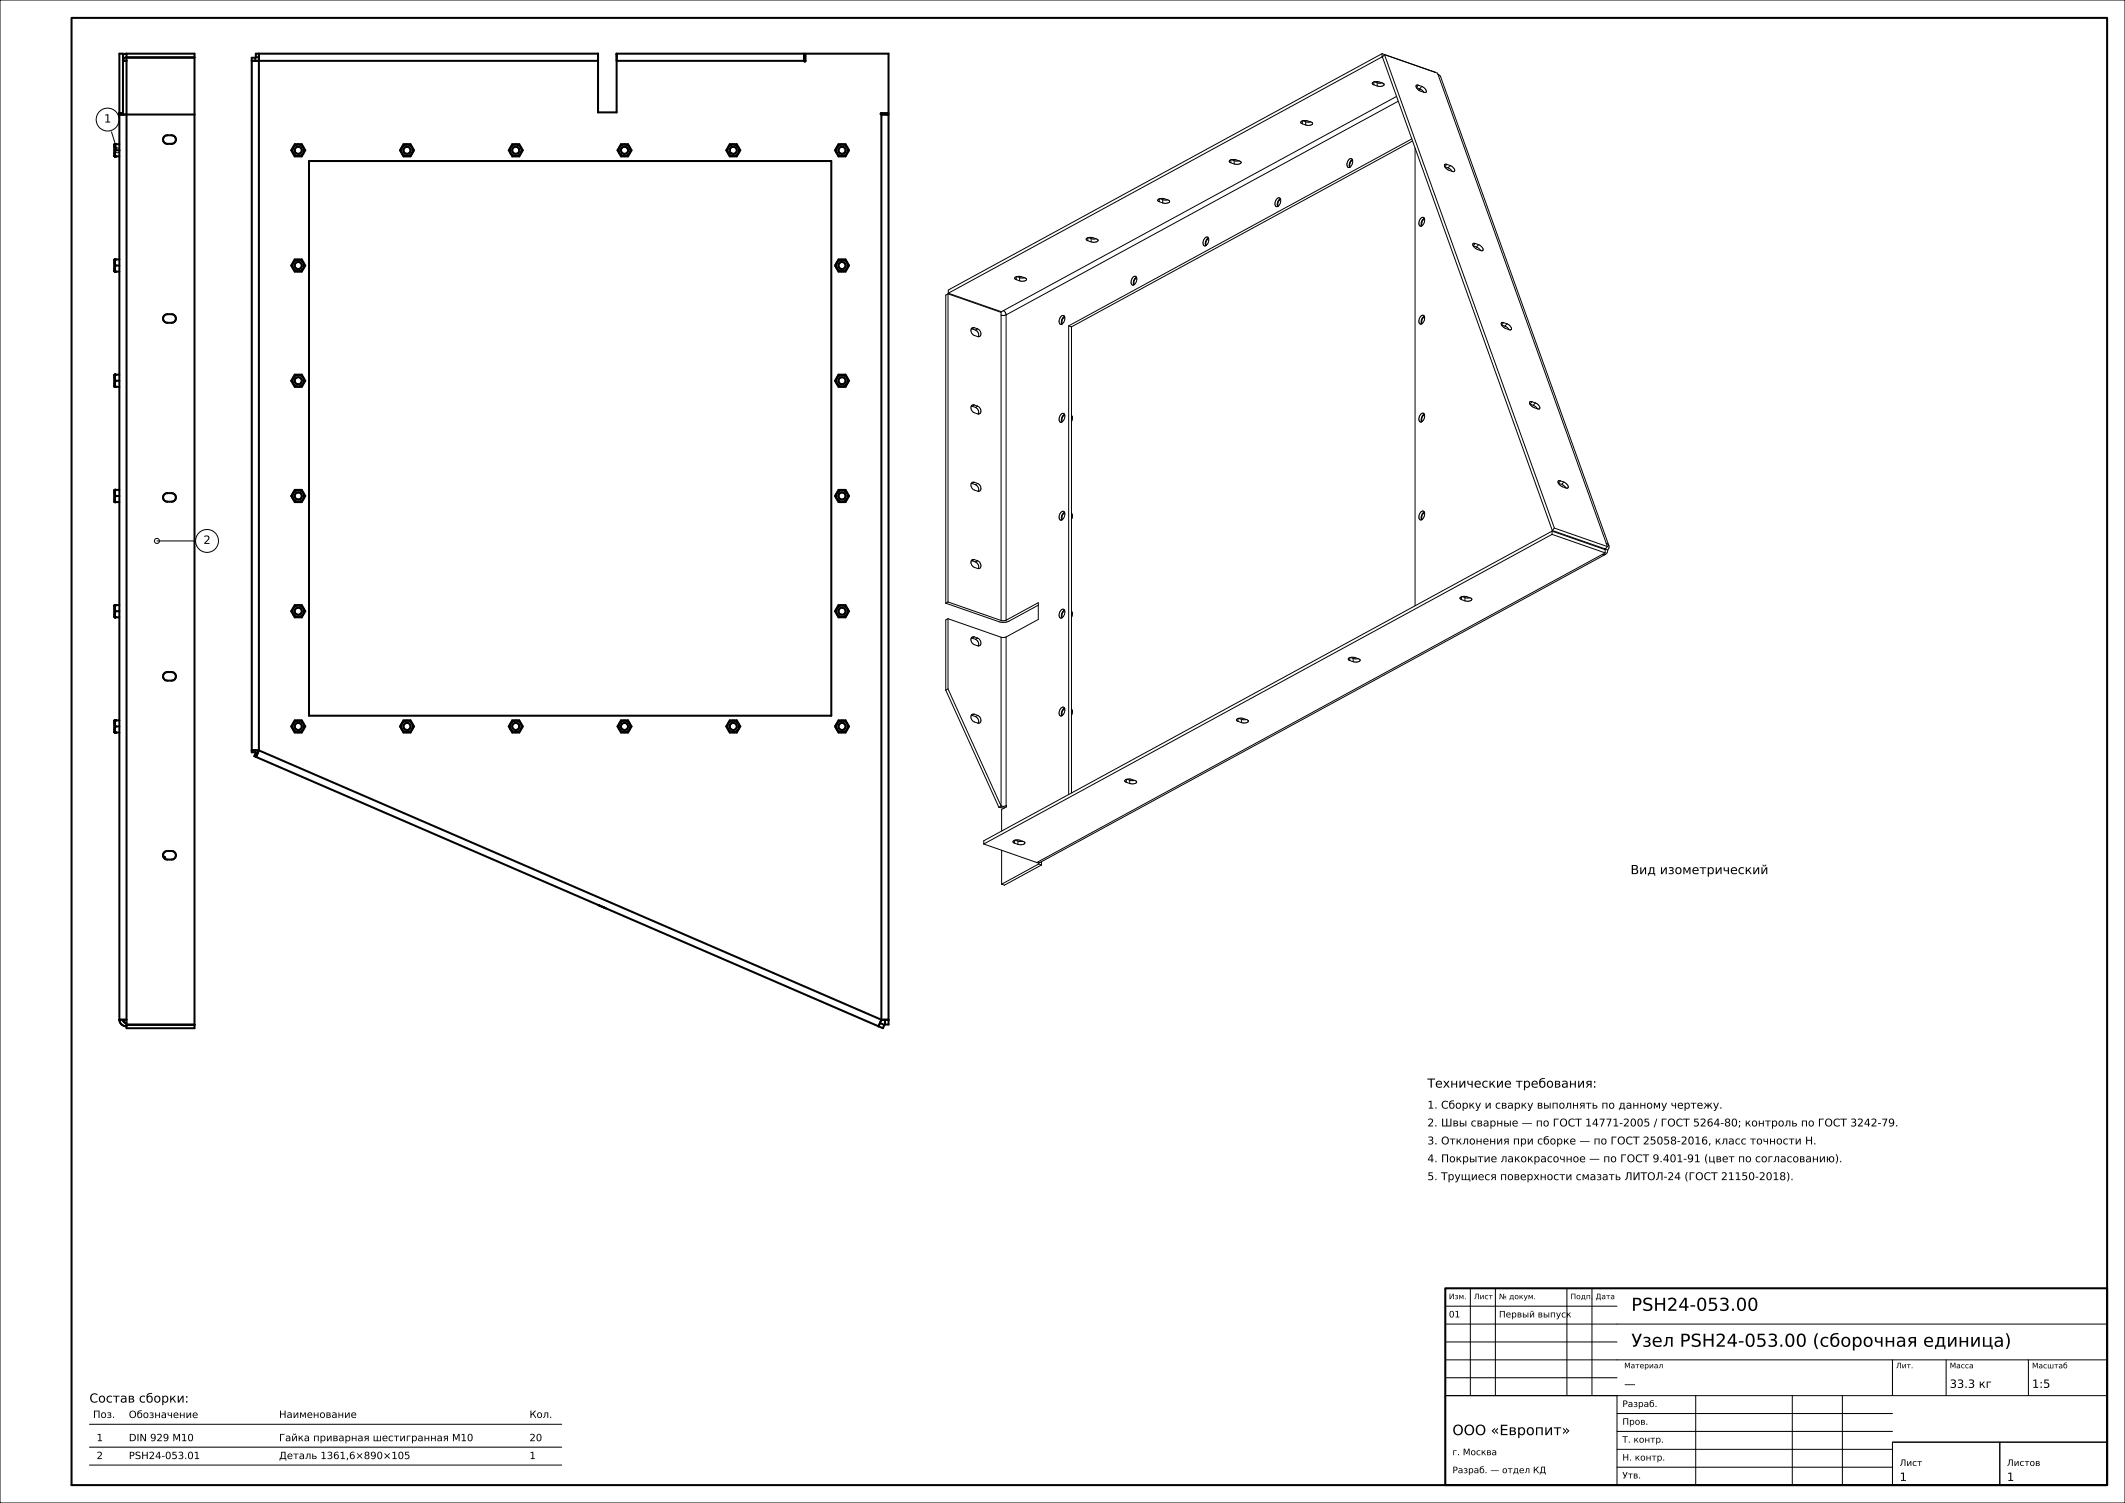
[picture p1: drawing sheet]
<svg xmlns="http://www.w3.org/2000/svg" width="594mm" height="420mm" viewBox="0 0 594 420" stroke-linecap="round" stroke-linejoin="round" font-family="sans-serif">
<g fill="none" stroke="#000" stroke-width=".28">
<path d="M0 0h594v420h-594zM386.3 15l15.5 5.4 .2 .4M386.3 15.9l-121.2 66M386.3 15.9h.1M386.3 15v.9M386.3 15l-121.2 66v.9M386.4 15.9l47.5 132.3M386.4 15.9l.6-.6 47.5 132.3M31.2 36.8l1.6 5.2M364 34.6l-.4-.3a1.14 1.14 0 0 1 1.7-.6l1.6 .7a1.14 1.14 0 0 1-1.6 .6l-.3-.1M364 34.6l1 .3M364 33.8v.8"/>
<path d="M364.2 33.7l.8 .3M365 34l1.3 .1M365 34v.9M384 22.9l1.2-.1 1.7 .7a1.14 1.14 0 0 1-1.6 .6l-.3-.1M384 22.9l-.4 .4 .4 .4M384 23.7l1 .3M384 22.9v.8M384.2 22.9l.8 .2M385 23.1l1.3 .1M385 23.1v.9M390.4 26.9l-109.9 59.9M390.9 28.3l-109.7 59.7"/>
<path d="M394.6 38.8l-95.9 52.3M394.9 39.4l-95.4 51.9M396.5 23.8h-.5a1.23 1.23 0 0 0 1.1 1.7l1.4 .3a1.23 1.23 0 0 0-1.1-1.7M396.5 23.8l.9 .3M396.5 23.8l-.6 .7 1 .3M396.9 24.8l1.1 1M397.1 24.9l-.5 .3M397.4 24.1l-.5 .7M401.2 20.2h.1M402 20.8l.7 .7 47 131M402 20.8l47 131M324 55.6l1.3-.1 1.6 .7a1.14 1.14 0 0 1-1.6 .6l-.3-.1"/>
<path d="M324 55.6l-.4 .4 .5 .4M324.1 56.4l.9 .3M324.1 55.6v.8M324.2 55.5l.8 .3M325 55.8h1.4M325 55.8v.9M344 44.7l1.3-.1 1.6 .7a1.14 1.14 0 0 1-1.6 .6l-.3-.1M344 44.7l-.4 .4 .4 .4M344 45.5l1 .3M344 44.7v.8M344.2 44.6l.8 .3M345 44.9h1.4"/>
<path d="M345 44.9v.9M357 55.5l.6-.2a1.52 1.52 0 0 1-.8 2.4 1.51 1.51 0 0 1 .2-2.2zM357.9 55.6a1.77 1.77 0 0 0-.7 2.1M358 55.8a1.3 1.3 0 0 0-.7 1.8M377.1 44.5l.6-.2a1.52 1.52 0 0 1-.8 2.5 1.51 1.51 0 0 1 .2-2.3zM378 44.6a1.77 1.77 0 0 0-.7 2.2M378.1 44.8a1.3 1.3 0 0 0-.6 1.8M395.6 41.4v127.9M404.4 45.9h-.5a1.23 1.23 0 0 0 1.1 1.7l1 .3M404.4 45.9l1 .4M404.4 45.9l-.5 .7 .9 .3M404.8 46.9l1.1 1"/>
<path d="M405.4 46.3a1.37 1.37 0 0 1 1.1 1.6h-.5M405.4 46.3l-.6 .6M284.1 78.1l-.4-.2a1.14 1.14 0 0 1 1.6-.6l1.6 .7a1.14 1.14 0 0 1-1.6 .6l-.3-.1M284.1 78.1l.9 .4M284.1 77.3v.8M284.2 77.3l.8 .3M285 77.6h1.4M285 77.6v.9M304.1 67.3l-.5-.3a1.14 1.14 0 0 1 1.7-.6l1.6 .7a1.14 1.14 0 0 1-1.6 .6l-.3-.1M304.1 67.3l.9 .3M304.1 66.4v.9M304.2 66.4l.8 .3"/>
<path d="M305 66.7h1.4M305 66.7v.9M316.8 77.4l.6-.2a1.52 1.52 0 0 1-.9 2.5 1.51 1.51 0 0 1 .3-2.3zM317.7 77.5a1.77 1.77 0 0 0-.8 2.1M317.7 77.7a1.3 1.3 0 0 0-.6 1.8M336.9 66.4l.6-.2a1.52 1.52 0 0 1-.8 2.5 1.51 1.51 0 0 1 .2-2.3zM337.8 66.5a1.77 1.77 0 0 0-.8 2.2M337.9 66.7a1.3 1.3 0 0 0-.7 1.8M397.2 60.9l.7-.2a1.52 1.52 0 0 1-.9 2.5 1.51 1.51 0 0 1 .2-2.3zM398.1 61a1.77 1.77 0 0 0-.7 2.2M398.2 61.2a1.3 1.3 0 0 0-.6 1.8M411.8 68.7l.9 .9 1.2 .4"/>
<path d="M411.8 68.7l.9 .3M412.4 68l-.6 .1v.6M412.4 68l.9 .4M412.4 68l-.6 .7M412.7 69l1.2 1M413.3 68.4a1.37 1.37 0 0 1 1.1 1.6h-.5M413.3 68.4l-.6 .6M265 82.1v86.1M265 82.1l14.8 5.2v86.1M265 82.1l-.6 .4v86.1M265.1 81.9l14.8 5.2 .6-.3M271.5 91.9h.2"/>
<path d="M271.7 91.9l.9 .3M272.3 91.6a.95 .95 0 0 0-1 .6 .95 .95 0 0 0 .5 1.1l1.5 .8a.95 .95 0 0 0 1-.7 .95 .95 0 0 0-.5-1.1l-.5-.4M272.3 91.6l1 .3M272.3 91.6l-.6 .3M272.6 92.2a1.49 1.49 0 0 1 .9 1.9M273.3 91.9l-.7 .3M280.5 86.8l.5 .5 .2 .7M281.2 88l-1.4 .1M281.2 88v85.3M296.7 88.4l.6-.2a1.52 1.52 0 0 1-.9 2.4 1.51 1.51 0 0 1 .3-2.2zM297.6 88.4a1.77 1.77 0 0 0-.8 2.2M297.6 88.6a1.3 1.3 0 0 0-.6 1.9"/>
<path d="M298.7 91.1v130.9M298.7 91.1l.8 .2M299.5 91.3v130.3M397.2 88.3l.7-.2a1.52 1.52 0 0 1-.9 2.5 1.51 1.51 0 0 1 .2-2.3zM398.1 88.4a1.77 1.77 0 0 0-.7 2.1M398.2 88.6a1.3 1.3 0 0 0-.6 1.8M420.3 90.1h-.5a1.23 1.23 0 0 0 1.1 1.7l.9 .3M420.3 90.1l.9 .4M420.3 90.1l-.6 .7 1 .3M420.7 91.1l1.1 1M421.2 90.5a1.37 1.37 0 0 1 1.1 1.7l-.5-.1M421.2 90.5l-.5 .6"/>
<path d="M271.5 113.5h.2M271.7 113.5l.9 .3M272.3 113.2a.95 .95 0 0 0-1 .6 .95 .95 0 0 0 .5 1.1l1.5 .8a.95 .95 0 0 0 1-.7 .95 .95 0 0 0-.5-1.1l-.5-.4M272.3 113.2l1 .3M272.3 113.2l-.6 .3M272.6 113.8a1.49 1.49 0 0 1 .9 1.9M273.3 113.5l-.7 .3M296.7 115.7l.6-.2a1.52 1.52 0 0 1-.9 2.5 1.51 1.51 0 0 1 .3-2.3zM297.6 115.8a1.77 1.77 0 0 0-.8 2.1M297.6 116a1.3 1.3 0 0 0-.6 1.8M299.5 115.9l.2 .5M299.7 116.4l-.2 1.2"/>
<path d="M299.7 116.4v.1M299.7 116.5l-.2 1.3M397.2 115.7l.7-.2a1.52 1.52 0 0 1-.9 2.4 1.51 1.51 0 0 1 .2-2.2zM398.1 115.7a1.77 1.77 0 0 0-.7 2.2M398.2 115.9a1.3 1.3 0 0 0-.6 1.9M427.7 112.9l.9 .9 1.2 .4M427.7 112.9l.9 .4M428.2 112.3h-.6l.1 .6M428.2 112.3l1 .3M428.2 112.3l-.5 .6M428.6 113.3l1.2 .9M429.2 112.6a1.37 1.37 0 0 1 1.1 1.7l-.5-.1"/>
<path d="M429.2 112.6l-.6 .7M271.5 135.1h.2M271.7 135.1l.9 .3M272.3 134.8a.95 .95 0 0 0-1 .6 .95 .95 0 0 0 .5 1.1l1.5 .8a.95 .95 0 0 0 1-.7 .95 .95 0 0 0-.5-1.1l-.5-.4M272.3 134.8l1 .3M272.3 134.8l-.6 .3M272.6 135.4a1.49 1.49 0 0 1 .9 1.9M273.3 135.1l-.7 .3M435.6 135l.9 .9 1.2 .5M435.6 135l.9 .4M436.2 134.4h-.6v.6M436.2 134.4l.9 .3"/>
<path d="M436.2 134.4l-.6 .6M436.5 135.4l1.2 1M437.1 134.7a1.37 1.37 0 0 1 1.1 1.7h-.5M437.1 134.7l-.6 .7M43.9 151.2h10.4M271.5 156.7h.2M271.7 156.7l.9 .3M272.3 156.4a.95 .95 0 0 0-1 .6 .95 .95 0 0 0 .5 1.1l1.5 .8a.95 .95 0 0 0 1-.7 .95 .95 0 0 0-.5-1.1l-.5-.4M272.3 156.4l1 .3M272.3 156.4l-.6 .3M272.6 157a1.49 1.49 0 0 1 .9 1.9M273.3 156.7l-.7 .3"/>
<path d="M296.7 143.1l.6-.2a1.52 1.52 0 0 1-.9 2.4 1.51 1.51 0 0 1 .3-2.2zM297.6 143.1a1.77 1.77 0 0 0-.8 2.2M297.6 143.4a1.3 1.3 0 0 0-.6 1.8M299.5 143.2l.2 .5M299.7 143.7l-.2 1.3M299.7 143.7v.1M299.7 143.8h.1M299.7 143.8l-.2 1.4M397.2 143l.7-.2a1.52 1.52 0 0 1-.9 2.5 1.51 1.51 0 0 1 .2-2.3zM398.1 143.1a1.77 1.77 0 0 0-.7 2.1M398.2 143.3a1.3 1.3 0 0 0-.6 1.8M433.8 148.4l-158.8 86.6v.9"/>
<path d="M433.8 148.4l14.9 5.2v.9M433.8 149.3l14.9 5.2M433.8 148.4v.9M433.8 149.3l-158.8 86.6M433.9 148.2l14.9 5.2 .5-.7M434.5 147.6l14.8 5.1M434.5 147.6l-.6 .6M447.8 155l-158 86M448.6 153.4h.1M448.6 153.4v.2M448.6 153.4l.8 .3M448.6 153.4l-.1 .1"/>
<path d="M448.7 153.4h-.1M448.7 154.5l-.9 .5M448.8 154.9l-1 .1M448.8 154.9l-158.5 86.2M449 151.8l.7 .7M449 151.8l.3 .9M449.4 153.7l-.2 .7-.4 .5M449.7 152.5v.6l-.3 .6M264.4 168.6l14.8 5.1a4 4 0 0 0 2.8-.1l8.2-4.5M265 168.2l-.6 .4M265 168.2l14.8 5.2M265 172.9l14.8 5.2"/>
<path d="M265 172.9l-.6 .3v19.7M265 172.9v19.6M271.5 178.3h.2M271.7 178.3l.9 .3M272.3 178a.95 .95 0 0 0-1 .6 .95 .95 0 0 0 .5 1.1l1.5 .8a.95 .95 0 0 0 1-.7 .95 .95 0 0 0-.5-1.1l-.5-.4M272.3 178l1 .3M272.3 178l-.6 .3M272.6 178.6a1.49 1.49 0 0 1 .9 1.9M273.3 178.3l-.7 .3M279.8 178.1v47.1M281.2 173.3l9-4.9v4.7l-9 4.9M281.2 173.3l-1.4 .1"/>
<path d="M281.2 178l-1.4 .1M281.2 178v47.2M296.7 170.4l.6-.2a1.52 1.52 0 0 1-.9 2.5 1.51 1.51 0 0 1 .3-2.3zM297.6 170.5a1.77 1.77 0 0 0-.8 2.2M297.6 170.7a1.3 1.3 0 0 0-.6 1.8M299.5 170.6l.2 .5M299.7 171.1l-.2 1.2M299.7 171.1v.1M299.7 171.2l-.2 1.4M408.5 166.8l1.3-.1 1.6 .7a1.14 1.14 0 0 1-1.6 .6l-.3-.1M408.5 166.8l-.4 .4 .4 .4M408.5 167.6l1 .3"/>
<path d="M408.5 166.8v.8M408.7 166.7l.8 .3M409.5 167h1.4M409.5 167v.9M264.4 192.9l14.8 32.7M265 192.5l-.6 .4M265 192.5l14.8 32.7M271.5 199.9h.2M271.7 199.9l.9 .3M272.3 199.6a.95 .95 0 0 0-1 .6 .95 .95 0 0 0 .5 1.1l1.5 .8a.95 .95 0 0 0 1-.7 .95 .95 0 0 0-.5-1.1l-.5-.4M272.3 199.6l1 .3M272.3 199.6l-.6 .3"/>
<path d="M273.3 199.9l-.7 .3M296.7 197.8l.6-.2a1.52 1.52 0 0 1-.9 2.5 1.51 1.51 0 0 1 .3-2.3zM297.6 197.9a1.77 1.77 0 0 0-.8 2.1M297.6 198.1a1.3 1.3 0 0 0-.6 1.8M299.5 197.9l.2 .5M299.7 198.4l-.2 1.3M299.7 198.4v.2M299.7 198.5v.1M299.7 198.6l-.2 1.3M377.3 183.8l1.2-.1 1.7 .7a1.14 1.14 0 0 1-1.7 .6l-.2-.1M377.3 183.8l-.4 .4 .4 .4M377.3 184.6l1 .3"/>
<path d="M377.3 183.8v.8M377.4 183.7l.9 .3M378.3 184h1.3M378.3 184v.9M272.6 200.2a1.49 1.49 0 0 1 .9 1.9M314.8 217.8l1.3-.1 1.6 .7a1.14 1.14 0 0 1-1.6 .6l-.3-.1M314.8 217.8l-.4 .4 .4 .4M314.8 218.6l1 .3M314.8 217.8v.8M315 217.8l.8 .2M315.8 218l1.4 .1M315.8 218v.9"/>
<path d="M346 200.8l1.3-.1 1.6 .7a1.14 1.14 0 0 1-1.6 .6l-.3-.1M346 200.8l-.4 .4 .5 .4M346.1 201.6l.9 .3M346.1 200.8v.8M346.2 200.7l.8 .3M347 201l1.4 .1M347 201v.9M275 235.9l14.8 5.1M279.2 225.6l1.6 .1M279.8 225.2l-.6 .4M280 237.6v9.5M281.2 225.2h.2"/>
<path d="M281.2 225.2h-1.4M281.2 225.2h.1M281.4 225.2l-.2 .3-1.2 .7v6M283.6 234.8l1.2-.1 1.7 .7a1.14 1.14 0 0 1-1.7 .6h-.3M283.6 234.8l-.4 .4 .4 .4M283.6 235.6l.9 .4M283.6 234.8v.8M283.7 234.8l.8 .3M284.5 235.1h1.4M284.5 235.1v.9M289.8 241l.5 .1M290.4 241.1v.3"/>
<path d="M290.4 241.4l-10.4 5.7M290.4 241.4l.7 .3M291.1 240.8v.9M291.1 241.7l-10.3 5.7-.8-.3M411 360v30M418 360v30M438 360v30M445 360v30M404 380h185M404 375h48M404 370h185M404 365h48"/>
<path d="M529 380v10M544 380v10M567 380v10M25 398h132M404 390h48v25h-48zM404 390h185M404 385h48M452 400h77M452 395h77M474 390v25M501 390v25M515 390v25"/>
<path d="M25 404.4h132M25 409.4h132M452 410h77M452 405h77M529 403h30v12h-30zM529 403h60M559 403h30v12h-30z"/>
<circle cx="30.1" cy="33.4" r="3.2"/>
<circle cx="32.8" cy="42" r=".7"/>
<circle cx="43.9" cy="151.2" r=".7"/>
<circle cx="57.9" cy="151.2" r="3.2"/>
</g>
<g fill="none" stroke="#000" stroke-width=".56">
<path d="M20 5h569v410h-569zM35.4 15h19v1h-19M35.4 16.1h19v271.2h-19zM35.4 15v1M35.4 16l-.6 .2-.4 .8h1M35.4 15l-1 .3M70.4 17h96.8M71.4 17v-.9h-1v194.1h1v-.5M72.4 16h-.9v-1h95.7v16.4h5.2v-16.4h52.4v2M72.4 15v194.7M172.4 17h52.4M224.8 17l.2 .2 .2-.2v-2h23.2v16.6h-2l-.2 .2 .2 .2"/>
<path d="M33.4 32h21M33.4 31.6h1M34.4 32v-17h-1v270M46.1 38l.7-.2h1.2a1.2 1.2 0 0 1 1.2 1.2 1.2 1.2 0 0 1-1.2 1.2h-1.2a1.2 1.2 0 0 1-1.2-.8 1.2 1.2 0 0 1 .5-1.4zM246.4 32h2v254.3h-1v-1.3M246.4 32v253M32.3 40.3a1.51 1.51 0 0 0 0 1.7M32.3 42a1.51 1.51 0 0 0 0 1.7M32.3 42h1.1M33.4 40.3l-1.4 .1v3.2l1.4 .1M82.4 40.3h2l.9 1.7-.9 1.7h-2l-1-1.7zM86.4 45h146v155h-146z"/>
<path d="M112.8 40.3h2l.9 1.7-.9 1.7h-2l-1-1.7zM143.2 40.3h2l.9 1.7-.9 1.7h-2l-1-1.7zM173.6 40.3h2l.9 1.7-.9 1.7h-2l-1-1.7zM204 40.3h2l.9 1.7-.9 1.7h-2l-1-1.7zM234.4 40.3h2l.9 1.7-.9 1.7h-2l-1-1.7zM32.3 72.5a1.51 1.51 0 0 0 0 1.7M32.3 74.2a1.51 1.51 0 0 0 0 1.7M32.3 74.2h1.1M33.4 72.5l-1.4 .1v3.2l1.4 .1M82.4 72.5h2l.9 1.7-.9 1.7h-2l-1-1.7zM234.4 72.5h2l.9 1.7-.9 1.7h-2l-1-1.7zM46.1 88l.7-.2h1.2a1.2 1.2 0 0 1 1.2 1.2 1.2 1.2 0 0 1-1.2 1.2h-1.2a1.2 1.2 0 0 1-1.2-.8 1.2 1.2 0 0 1 .5-1.4z"/>
<path d="M32.3 104.7a1.51 1.51 0 0 0 0 1.7M32.3 106.4a1.51 1.51 0 0 0 0 1.7M32.3 106.4h1.1M33.4 104.7l-1.4 .1v3.2l1.4 .1M82.4 104.7h2l.9 1.7-.9 1.7h-2l-1-1.7zM234.4 104.7h2l.9 1.7-.9 1.7h-2l-1-1.7zM32.3 136.9a1.51 1.51 0 0 0 0 1.7M32.3 138.6a1.51 1.51 0 0 0 0 1.7M32.3 138.6h1.1M33.4 136.9l-1.4 .1v3.2l1.4 .1M45.8 138.3l.6-.4 1.6-.1a1.2 1.2 0 0 1 1.2 1.2 1.2 1.2 0 0 1-1.2 1.2h-1.2a1.2 1.2 0 0 1-1-1.9zM82.4 136.9h2l.9 1.7-.9 1.7h-2l-1-1.7z"/>
<path d="M234.4 136.9h2l.9 1.7-.9 1.7h-2l-1-1.7zM32.3 169.1a1.51 1.51 0 0 0 0 1.7M32.3 170.8a1.51 1.51 0 0 0 0 1.7M32.3 170.8h1.1M33.4 169.1l-1.4 .1v3.2l1.4 .1M82.4 169.1h2l.9 1.7-.9 1.7h-2l-1-1.7zM234.4 169.1h2l.9 1.7-.9 1.7h-2l-1-1.7zM45.8 188.3l.6-.4 1.6-.1a1.2 1.2 0 0 1 1.2 1.2 1.2 1.2 0 0 1-1.2 1.2h-1.2a1.2 1.2 0 0 1-1-1.9zM32.3 201.3a1.51 1.51 0 0 0 0 1.7M32.3 203a1.51 1.51 0 0 0 0 1.7M32.3 203h1.1M33.4 201.3l-1.4 .1v3.2l1.4 .1"/>
<path d="M70.4 209.7h2M72 210.6l-.5-.2-.4 .9 174.5 75.5M72.4 209.7l-.8 1.8M72.4 209.7l174 75.3M82.4 201.3h2l.9 1.7-.9 1.7h-2l-1-1.7zM112.8 201.3h2l.9 1.7-.9 1.7h-2l-1-1.7zM143.2 201.3h2l.9 1.7-.9 1.7h-2l-1-1.7zM173.6 201.3h2l.9 1.7-.9 1.7h-2l-1-1.7zM204 201.3h2l.9 1.7-.9 1.7h-2l-1-1.7zM234.4 201.3h2l.9 1.7-.9 1.7h-2l-1-1.7zM45.6 239.3l.5 .3-.1 .3M45.6 239.4a1.2 1.2 0 0 1 1.2-1.6h1.2a1.2 1.2 0 0 1 1.2 1.2 1.2 1.2 0 0 1-1.2 1.2h-1.2l-.7-.2"/>
<path d="M45.6 239.4l.5 .6M33.4 285h2M33.4 285a1.92 1.92 0 0 0 2 1.8M34.4 285a.96 .96 0 0 0 1 .9M35.4 286.3h19M35.4 286.4h19M246 285.9l1.2 .5-.4 .9-1.2-.5M246.4 285h2M246.4 285l-.8 1.8M404 360h185v55h-185z"/>
<circle cx="83.4" cy="42" r="1"/>
<circle cx="83.4" cy="42" r="1.62"/>
<circle cx="113.8" cy="42" r="1"/>
<circle cx="113.8" cy="42" r="1.62"/>
<circle cx="144.2" cy="42" r="1"/>
<circle cx="144.2" cy="42" r="1.62"/>
<circle cx="174.6" cy="42" r="1.62"/>
<circle cx="174.6" cy="42" r="1"/>
<circle cx="205" cy="42" r="1"/>
<circle cx="205" cy="42" r="1.62"/>
<circle cx="235.4" cy="42" r="1.62"/>
<circle cx="235.4" cy="42" r="1"/>
<circle cx="83.4" cy="74.2" r="1"/>
<circle cx="83.4" cy="74.2" r="1.62"/>
<circle cx="235.4" cy="74.2" r="1"/>
<circle cx="235.4" cy="74.2" r="1.62"/>
<circle cx="83.4" cy="106.4" r="1"/>
<circle cx="83.4" cy="106.4" r="1.62"/>
<circle cx="235.4" cy="106.4" r="1"/>
<circle cx="235.4" cy="106.4" r="1.62"/>
<circle cx="83.4" cy="138.6" r="1.62"/>
<circle cx="83.4" cy="138.6" r="1"/>
<circle cx="235.4" cy="138.6" r="1"/>
<circle cx="235.4" cy="138.6" r="1.62"/>
<circle cx="83.4" cy="170.8" r="1"/>
<circle cx="83.4" cy="170.8" r="1.62"/>
<circle cx="235.4" cy="170.8" r="1"/>
<circle cx="235.4" cy="170.8" r="1.62"/>
<circle cx="83.4" cy="203" r="1"/>
<circle cx="83.4" cy="203" r="1.62"/>
<circle cx="113.8" cy="203" r="1.62"/>
<circle cx="113.8" cy="203" r="1"/>
<circle cx="144.2" cy="203" r="1"/>
<circle cx="144.2" cy="203" r="1.62"/>
<circle cx="174.6" cy="203" r="1.62"/>
<circle cx="174.6" cy="203" r="1"/>
<circle cx="205" cy="203" r="1"/>
<circle cx="205" cy="203" r="1.62"/>
<circle cx="235.4" cy="203" r="1"/>
<circle cx="235.4" cy="203" r="1.62"/>
</g>
<g font-size="5">
<text x="456" y="366.3">PSH24-053.00</text>
<text x="456" y="376.3">Узел PSH24-053.00 (сборочная единица)</text>
</g>
<text font-size="4" x="406" y="401">ООО «Европит»</text>
<g font-size="3.5">
<text x="455.8" y="244.3">Вид изометрический</text>
<text x="399" y="303.9">Технические требования:</text>
<text x="25" y="391.9">Состав сборки:</text>
</g>
<g font-size="3.2">
<text x="29.1" y="34.2">1</text>
<text x="56.9" y="152">2</text>
<text x="454" y="387.8">—</text>
<text x="545" y="387.8">33.3 кг</text>
<text x="568" y="387.8">1:5</text>
<text x="531" y="413.8">1</text>
<text x="561" y="413.8">1</text>
</g>
<g font-size="3">
<text x="399" y="309.8">1. Сборку и сварку выполнять по данному чертежу.</text>
<text x="399" y="314.8">2. Швы сварные — по ГОСТ 14771-2005 / ГОСТ 5264-80; контроль по ГОСТ 3242-79.</text>
<text x="399" y="319.8">3. Отклонения при сборке — по ГОСТ 25058-2016, класс точности Н.</text>
<text x="399" y="324.8">4. Покрытие лакокрасочное — по ГОСТ 9.401-91 (цвет по согласованию).</text>
<text x="399" y="329.8">5. Трущиеся поверхности смазать ЛИТОЛ-24 (ГОСТ 21150-2018).</text>
</g>
<g font-size="2.8">
<text x="26" y="396.2">Поз.</text>
<text x="36" y="396.3">Обозначение</text>
<text x="78" y="396.2">Наименование</text>
<text x="148" y="396.2">Кол.</text>
<text x="27" y="402.7">1</text>
<text x="27" y="407.7">2</text>
<text x="36" y="402.7">DIN 929 M10</text>
<text x="36" y="407.7">PSH24-053.01</text>
<text x="78" y="402.7">Гайка приварная шестигранная М10</text>
<text x="78" y="407.7">Деталь 1361,6×890×105</text>
<text x="148" y="402.7">20</text>
<text x="148" y="407.7">1</text>
</g>
<g font-size="2.5">
<text x="405" y="368.1">01</text>
<text x="419" y="368.1">Первый выпуск</text>
<text x="453.5" y="393.2">Разраб.</text>
<text x="453.5" y="398.1">Пров.</text>
<text x="406" y="406.6">г. Москва</text>
<text x="453.5" y="403.1">Т. контр.</text>
<text x="406" y="411.7">Разраб. — отдел КД</text>
<text x="453.5" y="408.1">Н. контр.</text>
<text x="453.5" y="413.1">Утв.</text>
<text x="531" y="409.6">Лист</text>
<text x="561" y="409.6">Листов</text>
</g>
<g font-size="2.1">
<text x="405" y="363">Изм.</text>
<text x="412" y="363">Лист</text>
<text x="419" y="363">№ докум.</text>
<text x="439" y="363">Подп.</text>
<text x="446" y="363">Дата</text>
<text x="454" y="382.3">Материал</text>
<text x="530" y="382.3">Лит.</text>
<text x="545" y="382.3">Масса</text>
<text x="568" y="382.4">Масштаб</text>
</g>
</svg>
